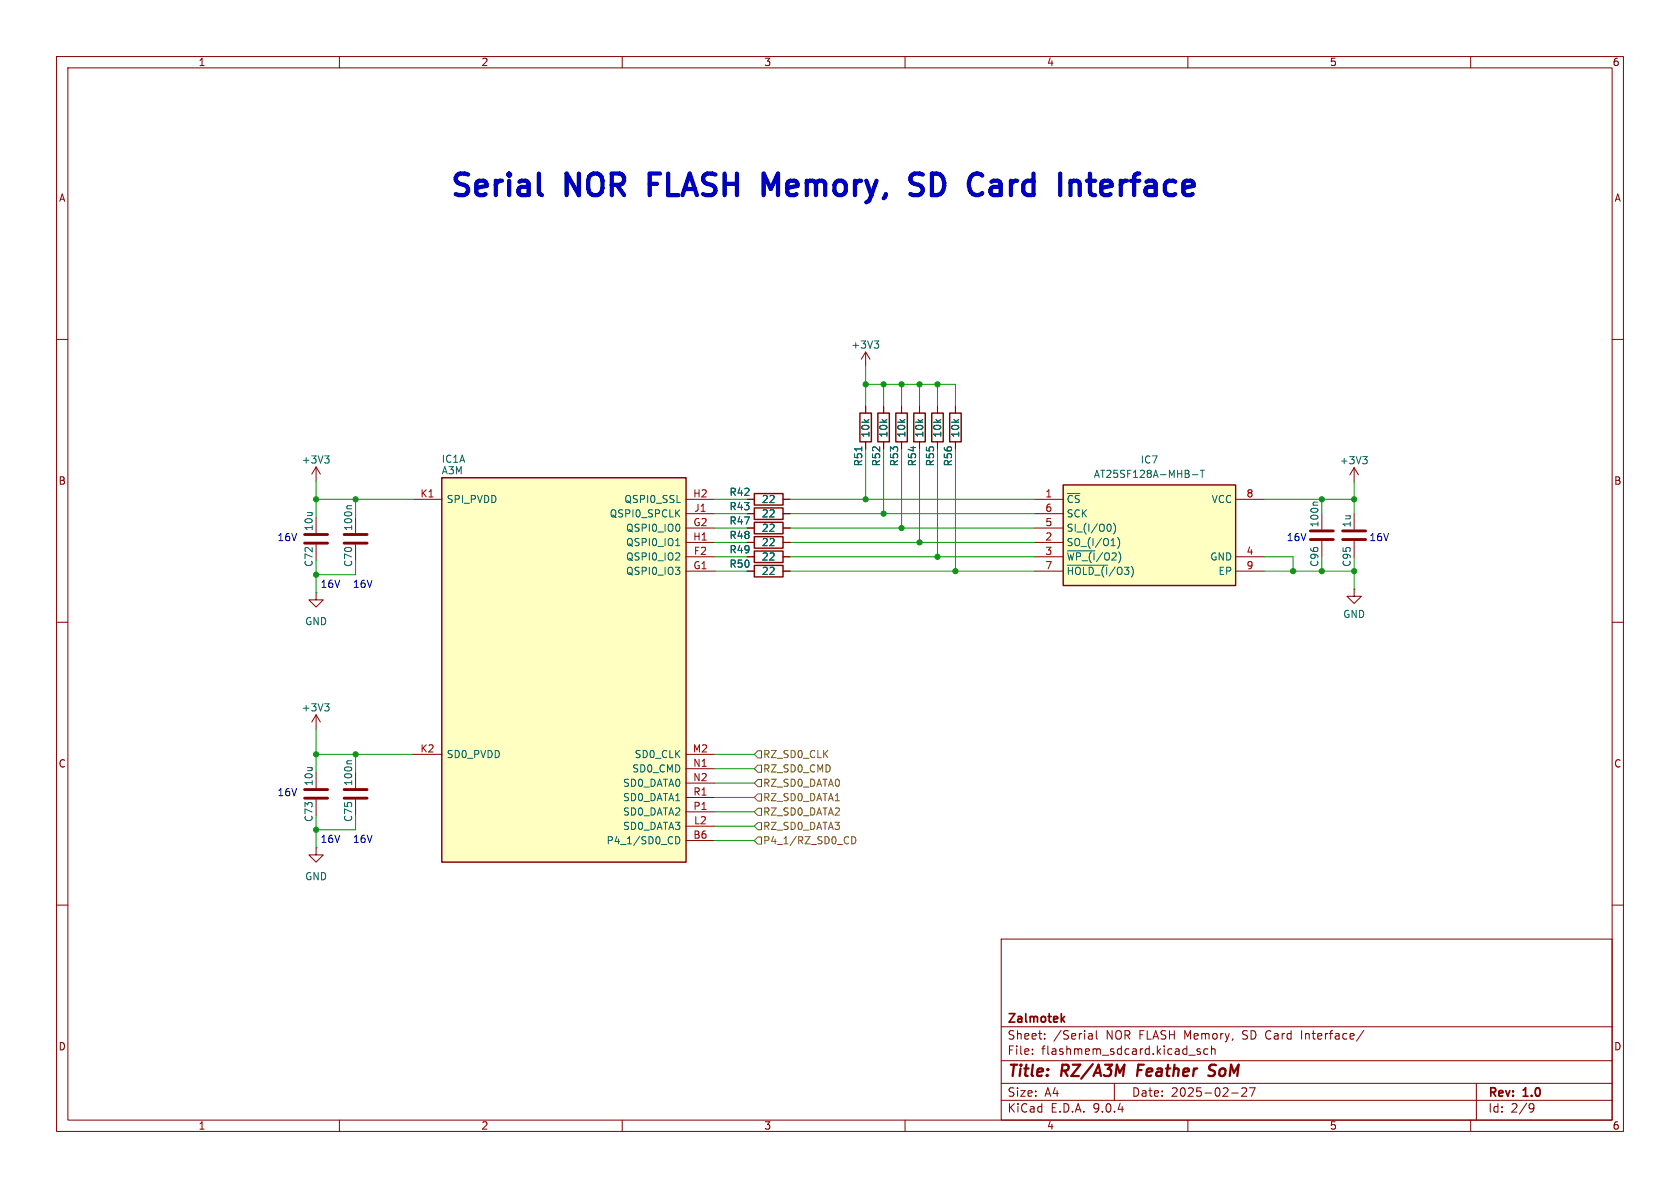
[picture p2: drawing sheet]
<svg xmlns="http://www.w3.org/2000/svg" width="297mm" height="210mm" viewBox="0 0 297 210" stroke-linecap="round" stroke-linejoin="round" font-family="sans-serif">
<g fill="none" stroke="#840000" stroke-width=".18">
<path d="M10 10h277v190h-277zM12 12h273v186h-273zM60 10v2M110 10v2M160 10v2M210 10v2M260 10v2M10 60h2M153 71.8v1.2M153 78.1v1.3M156.2 71.8v1.2M156.2 78.1v1.3"/>
<path d="M159.4 71.8v1.2M159.4 78.1v1.3M285 60h2M55.9 82.6v2.5M55.9 96.3v2.8M55.9 82.6l-.8 1.2M55.9 82.6l.7 1.2M62.9 96.3v2.8M132.1 88.3h1.2M132.1 95.9h1.2M138.4 88.3h1.3M138.4 95.9h1.3"/>
<path d="M239.4 82.7l-.8 1.2M239.4 82.7l.8 1.2M239.4 82.7v2.5M10 110h2M239.4 104.1v1.3h1.3l-1.3 1.3-1.3-1.3h1.3M239.4 104.1h.1M285 110h2M55.9 126.4v2.5M55.9 126.4l-.8 1.2M55.9 126.4l.7 1.2M62.9 141.4v2.7M10 160h2"/>
<path d="M177 166h108v32h-108zM285 160h2M60 198v2M110 198v2M160 198v2M177 194.5h108M177 191.5h108M177 187.5h108M177 181.5h108M182.5 186.3v.1M182.5 185.5v.1M184.7 183.6v.1"/>
<path d="M184.7 182.8v.1M192.6 182.7h.3l.2 .2v.8M193.1 183.6l-.5 .1M193.1 183.1h-.5M193.8 182.2v1.3l.2 .2M197 191.5v3M210 198v2M210.2 186.5h1.1M212.2 185.5l-.4-.1-.2 .2 .1 .2 .5 .2v.3h-.6M213.5 185.5l-.4-.1-.3 .3v.4l.2 .2h.5M214.2 185.5l.2-.1 .3 .1 .1 .9M214.2 184.9v1.5"/>
<path d="M217.7 193.2h1.2M219.5 192.4l.6-.1 .2 .1 .1 .3-.9 1.1h.9M220.9 192.3h1l-.7 1.5M230.1 182.2v1.5M241.1 182.1l-1.3 2M260 198v2M261 191.5v6.5M270.6 195.1l.5 .1a.99 .99 0 0 1-.4 1.4h-.2M271.2 195.7l-.3 .3h-.3"/>
</g>
<path d="M201.3 188.2l-.3 2M214.7 190a.85 .85 0 0 1-1.1 .1M214.7 188.2l-.7 .1a.46 .46 0 0 0-.2 .5 .46 .46 0 0 0 .3 .4l.5 .2" fill="none" stroke="#840000" stroke-width=".4"/>
<path d="M188.2 179.7l-.6 .6M187.8 180.1l.4 .6" fill="none" stroke="#840000" stroke-width=".3"/>
<path d="M152 73h2.1v5.1h-2.1zM155.2 73h2v5.1h-2zM158.4 73h2v5.1h-2zM133.3 87.2h5.1v2.1h-5.1zM133.3 94.9h5.1v2h-5.1z" fill="none" stroke="#840000" stroke-width=".25"/>
<path d="M152.3 79v.7M57.4 80.6h.8l-.4 .5M57.9 81.1l.3 .2v.3l-.3 .3M62.2 89.4h-.7l-.2 .2M240.9 80.7h.8l-.4 .5M241.5 81.2l.2 .2v.3l-.2 .3M57.4 124.4h.8l-.4 .5M57.9 124.9l.3 .2v.3l-.3 .3M62.2 134.5h-.7l-.2 .2" fill="none" stroke="#006464" stroke-width=".18"/>
<path d="M53.8 94.5h4.1M53.8 96h4.1M60.8 94.5h4.1M60.8 96h4.1M60.8 139.6h4.1M60.8 141.1h4.1" fill="none" stroke="#840000" stroke-width=".51"/>
<path d="M188 85.7h30.4v17.8h-30.4z" fill="#ffffc2"/>
<path d="M161.5 73h2.1v5.1h-2.1zM164.7 73h2.1v5.1h-2.1zM167.9 73h2v5.1h-2zM133.3 99.9h5.1v2.1h-5.1zM133.3 97.4h5.1v2h-5.1zM188 85.7h30.4v17.8h-30.4z" fill="none" stroke="#840000" stroke-width=".25"/>
<g fill="none" stroke="#840000" stroke-width=".18">
<path d="M153 62.2l-.7 1.3M153 62.2l.8 1.3M153 62.2v2.6M162.6 71.8v1.2M162.6 78.1v1.3M165.7 71.8v1.2M165.7 78.1v1.3M168.9 71.8v1.2M168.9 78.1v1.3M132.1 98.4h1.2M138.4 98.4h1.3M182.9 88.3h5.1"/>
<path d="M182.9 90.8h5.1M182.9 93.3h5.1M182.9 95.9h5.1M182.9 98.4h5.1M218.4 88.3h5.1M218.4 98.4h5.1M233.7 95.6v2.8M239.4 90.8v2.8M239.4 95.6v2.8M132.1 101h1.2M138.4 101h1.3M182.9 101h5.1"/>
<path d="M218.4 101h5.1M55.9 149.9v1.2h1.2l-1.2 1.3-1.3-1.3h1.3M55.9 149.9h.1M55.9 141.4v2.7"/>
</g>
<path d="M154.5 60.3h.8l-.4 .5M155.1 60.8l.2 .2v.3l-.2 .2M188.7 97.4h4.9M188.7 99.9h7.1M196.1 92.7a.79 .79 0 0 1 0 1.2M196.4 96.5h.8M196.9 92.5a1.46 1.46 0 0 1 0 1.9M197.6 95a1.46 1.46 0 0 1 0 1.9M210.8 83.9h1M212.2 83.1h.7M212.5 83.1v1.3M233 88.8h-.7l-.2 .1" fill="none" stroke="#006464" stroke-width=".18"/>
<path d="M231.6 93.9h4.1M231.6 95.4h4.1M237.4 93.9h4M237.4 95.4h4M53.8 139.6h4.1M53.8 141.1h4.1" fill="none" stroke="#840000" stroke-width=".51"/>
<path d="M78.1 84.5h43.2v67.9h-43.2z" fill="#ffffc2"/>
<path d="M78.1 84.5h43.2v67.9h-43.2zM133.3 89.8h5.1v2h-5.1zM133.3 92.3h5.1v2.1h-5.1z" fill="none" stroke="#840000" stroke-width=".25"/>
<g fill="none" stroke="#840000" stroke-width=".18">
<path d="M153 71.8v1.2M153 78.1v1.3M156.2 71.8v1.2M156.2 78.1v1.3M159.4 71.8v1.2M159.4 78.1v1.3M162.6 71.8v1.2M162.6 78.1v1.3M165.7 71.8v1.2M165.7 78.1v1.3M168.9 71.8v1.2M168.9 78.1v1.3"/>
<path d="M73 88.3h5.1M121.3 88.3h5.1M121.3 90.8h5.1M121.3 93.3h5.1M121.3 95.9h5.1M121.3 98.4h5.1M132.1 88.3h1.2M132.1 90.8h1.2M132.1 93.3h1.2M132.1 95.9h1.2M132.1 98.4h1.2M138.4 88.3h1.3"/>
<path d="M138.4 90.8h1.3M138.4 93.3h1.3M138.4 95.9h1.3M138.4 98.4h1.3M55.9 104.8v1.2h1.2l-1.2 1.3-1.3-1.3h1.3M55.9 104.8h.1M121.3 101h5.1M132.1 101h1.2M138.4 101h1.3M73 133.4h5.1M121.3 133.4h5.1M121.3 135.9h5.1"/>
<path d="M121.3 138.4h5.1M121.3 141h5.1M121.3 143.5h5.1M121.3 146.1h5.1M121.3 148.6h5.1"/>
</g>
<path d="M152.3 79v.7M119.4 99h.8M119.5 96.5h.7M120.1 92.9v.8M120.1 97.9v.4M119.5 147.9a.64 .64 0 0 1 .7 .6 .64 .64 0 0 1-.7 .7z" fill="none" stroke="#006464" stroke-width=".18"/>
<path d="M134 132.7h.6v1.3h-.6l-.7-.6zM134 137.8h.6v1.3h-.6l-.7-.7zM134 135.3h.6v1.2h-.6l-.7-.6zM134 142.9h.6v1.2h-.6l-.7-.6zM134 140.3h.6v1.3h-.6l-.7-.6zM134 148h.6v1.2h-.6l-.7-.6zM134 145.4h.6v1.3h-.6l-.7-.6zM150.6 147.9a.64 .64 0 0 1 .7 .6 .64 .64 0 0 1-.7 .7z" fill="none" stroke="#725600" stroke-width=".18"/>
<g fill="none" stroke="#009600" stroke-width=".18">
<path d="M153 67.9h15.9v3.9M153 64.8v7M153 79.4v8.9M156.2 67.9v3.9M156.2 79.4v11.4M159.4 67.9v3.9M159.4 79.4v13.9M162.6 67.9v3.9M162.6 79.4v16.5M165.7 67.9v3.9M165.7 79.4v19M168.9 79.4v21.6"/>
<path d="M55.9 88.3h17.1M55.9 85.1v6.3M55.9 99.1v5.7M62.9 88.3v3.1M62.9 99.1v2.5h-7M126.4 98.4h5.7M126.4 95.9h5.7M126.4 88.3h5.7M126.4 90.8h5.7M126.4 93.3h5.7M139.7 98.4h43.2M139.7 95.9h43.2"/>
<path d="M139.7 88.3h43.2M139.7 90.8h43.2M139.7 93.3h43.2M223.5 98.4h5.1v2.6M223.5 88.3h15.9M233.7 88.3v2.5M233.7 98.4v2.6M239.4 85.2v5.6M239.4 98.4v5.7M126.4 101h5.7M139.7 101h43.2M223.5 101h15.9"/>
<path d="M55.9 133.4h17.1M55.9 128.9v7.6M62.9 133.4v3.1M126.4 135.9h6.9M126.4 133.4h6.9M126.4 138.4h6.9M55.9 144.1v5.8M62.9 144.1v2.6h-7M126.4 141h6.9M126.4 148.6h6.9M126.4 146.1h6.9M126.4 143.5h6.9"/>
</g>
<path d="M95.3 30.7v3.2l.1 .4 .4 .2M135 30.7l1.3 2.7 1.2-2.7M161.1 32.1l.6 .4a1.39 1.39 0 0 1 1.4 .9 .97 .97 0 0 1-.7 1.1h-.9l-.6-.2M163.1 30.9l-.5-.2h-.9l-.6 .3M176.4 32h-.8l-.3 .1M176.5 33h-.9a.75 .75 0 0 0-.5 .8 .75 .75 0 0 0 .5 .7h.9M192.2 32h1.4M192.7 30.7v3.2l.2 .4 .7 .2" fill="none" stroke="#0000c2" stroke-width=".76"/>
<g fill="#009600" stroke="#009600" stroke-width=".18">
<circle cx="62.9" cy="88.3" r=".46"/>
<circle cx="55.9" cy="101.6" r=".46"/>
<circle cx="55.9" cy="146.7" r=".46"/>
<circle cx="55.9" cy="133.4" r=".46"/>
<circle cx="62.9" cy="133.4" r=".46"/>
<circle cx="55.9" cy="88.3" r=".46"/>
<circle cx="233.7" cy="88.3" r=".46"/>
<circle cx="228.6" cy="101" r=".46"/>
<circle cx="239.4" cy="101" r=".46"/>
<circle cx="233.7" cy="101" r=".46"/>
<circle cx="165.7" cy="98.4" r=".46"/>
<circle cx="168.9" cy="101" r=".46"/>
<circle cx="239.4" cy="88.3" r=".46"/>
<circle cx="156.2" cy="67.9" r=".46"/>
<circle cx="153" cy="67.9" r=".46"/>
<circle cx="159.4" cy="67.9" r=".46"/>
<circle cx="162.6" cy="67.9" r=".46"/>
<circle cx="165.7" cy="67.9" r=".46"/>
<circle cx="162.6" cy="95.9" r=".46"/>
<circle cx="159.4" cy="93.3" r=".46"/>
<circle cx="156.2" cy="90.8" r=".46"/>
<circle cx="153" cy="88.3" r=".46"/>
</g>
<g font-size="5.3" fill="#0000c2">
<text x="79.1" y="35.8">Serial</text>
<text x="100" y="35.8">NOR</text>
<text x="116.2" y="35.8">FLASH</text>
<text x="137.9" y="35.8">Memory,</text>
<text x="165.6" y="35.8">SD</text>
<text x="177.4" y="35.8">Card</text>
<text x="194.9" y="35.8">Interface</text>
</g>
<g font-size="2.8" fill="#840000">
<text x="178" y="190.9">Title:</text>
<text x="187.7" y="190.9">RZ/A3M</text>
<text x="201.9" y="190.9">Feather</text>
<text x="215.4" y="190.9">SoM</text>
</g>
<g font-size="2.1" fill="#840000">
<text x="178" y="184">Sheet:</text>
<text x="178" y="181.2">Zalmotek</text>
<text x="186.2" y="184">/Serial</text>
<text x="195.6" y="184">NOR FLASH Memory,</text>
<text x="220.1" y="184">SD Card</text>
<text x="230.7" y="184">Interface/</text>
<text x="178" y="186.7">File:</text>
<text x="184.1" y="186.7">flashmem_sdcard.kicad_sch</text>
<text x="178" y="196.9">KiCad</text>
<text x="178" y="194.1">Size:</text>
<text x="184.7" y="194.1">A4</text>
<text x="185.7" y="196.9">E.D.A.</text>
<text x="193.3" y="196.9">9.0.4</text>
<text x="200" y="194.1">Date:</text>
<text x="207" y="194.1">2025-02-27</text>
<text x="263" y="194.3">Rev:</text>
<text x="263" y="196.9">Id:</text>
<text x="267.1" y="196.9">2/9</text>
<text x="269.4" y="194.3">1.0</text>
</g>
<g font-size="1.8" fill="#840000">
<text x="35" y="11.9">1</text>
<text x="85" y="11.9">2</text>
<text x="135" y="11.9">3</text>
<text x="185" y="11.9">4</text>
<text x="235" y="11.9">5</text>
<text x="285" y="11.9">6</text>
<text x="10.3" y="35.9">A</text>
<text x="285.3" y="35.9">A</text>
<text x="10.3" y="85.9">B</text>
<text x="285.3" y="85.9">B</text>
<text x="10.3" y="135.9">C</text>
<text x="285.3" y="135.9">C</text>
<text x="10.3" y="185.9">D</text>
<text x="285.3" y="185.9">D</text>
<text x="35" y="199.9">1</text>
<text x="85" y="199.9">2</text>
<text x="135" y="199.9">3</text>
<text x="185" y="199.9">4</text>
<text x="235" y="199.9">5</text>
<text x="285" y="199.9">6</text>
</g>
<g font-size="1.8" fill="#006464">
<text x="150.4" y="61.8">+3V3</text>
<text x="153.9" y="77.5" transform="rotate(-90 153.9 77.5)">10k</text>
<text x="157.1" y="77.5" transform="rotate(-90 157.1 77.5)">10k</text>
<text x="160.2" y="77.5" transform="rotate(-90 160.2 77.5)">10k</text>
<text x="163.4" y="77.5" transform="rotate(-90 163.4 77.5)">10k</text>
<text x="166.6" y="77.5" transform="rotate(-90 166.6 77.5)">10k</text>
<text x="169.8" y="77.5" transform="rotate(-90 169.8 77.5)">10k</text>
<text x="53.2" y="82.1">+3V3</text>
<text x="78" y="82">IC1A</text>
<text x="152.6" y="82.5" transform="rotate(-90 152.6 82.5)">R51</text>
<text x="155.8" y="82.5" transform="rotate(-90 155.8 82.5)">R52</text>
<text x="159" y="82.5" transform="rotate(-90 159 82.5)">R53</text>
<text x="162.2" y="82.5" transform="rotate(-90 162.2 82.5)">R54</text>
<text x="165.3" y="82.5" transform="rotate(-90 165.3 82.5)">R55</text>
<text x="168.5" y="82.5" transform="rotate(-90 168.5 82.5)">R56</text>
<text x="201.6" y="82.1">IC7</text>
<text x="236.8" y="82.3">+3V3</text>
<text x="78" y="84">A3M</text>
<text x="78.9" y="89.1">SPI_PVDD</text>
<text x="110.3" y="89.1">QSPI0_SSL</text>
<text x="128.9" y="87.9">R42</text>
<text x="134.6" y="89.1">22</text>
<text x="188.5" y="89.1">~{CS}</text>
<text x="193.3" y="84.7">AT25SF128A-MHB-T</text>
<text x="214.1" y="89.1">VCC</text>
<text x="55.5" y="94" transform="rotate(-90 55.5 94)">10u</text>
<text x="62.5" y="94" transform="rotate(-90 62.5 94)">100n</text>
<text x="107.7" y="91.7">QSPI0_SPCLK</text>
<text x="110.6" y="94.2">QSPI0_IO0</text>
<text x="128.9" y="95.5">R48</text>
<text x="128.9" y="90.4">R43</text>
<text x="128.9" y="92.9">R47</text>
<text x="134.6" y="91.7">22</text>
<text x="134.6" y="94.2">22</text>
<text x="188.5" y="91.7">SCK</text>
<text x="188.5" y="94.2">SI_(I/O0)</text>
<text x="233.3" y="93.3" transform="rotate(-90 233.3 93.3)">100n</text>
<text x="239" y="93.3" transform="rotate(-90 239 93.3)">1u</text>
<text x="55.5" y="100.3" transform="rotate(-90 55.5 100.3)">C72</text>
<text x="62.5" y="100.3" transform="rotate(-90 62.5 100.3)">C70</text>
<text x="110.6" y="96.7">QSPI0_IO1</text>
<text x="110.6" y="99.3">QSPI0_IO2</text>
<text x="110.6" y="101.8">QSPI0_IO3</text>
<text x="128.9" y="100.6">R50</text>
<text x="128.9" y="98">R49</text>
<text x="134.6" y="96.7">22</text>
<text x="134.6" y="101.8">22</text>
<text x="134.6" y="99.3">22</text>
<text x="188.5" y="96.7">SO_(I/O1)</text>
<text x="188.5" y="99.3">~{WP_(I}/O2)</text>
<text x="188.5" y="101.8">~{HOLD_(I}/O3)</text>
<text x="213.9" y="99.3">GND</text>
<text x="215.3" y="101.8">EP</text>
<text x="233.3" y="100.3" transform="rotate(-90 233.3 100.3)">C96</text>
<text x="239" y="100.3" transform="rotate(-90 239 100.3)">C95</text>
<text x="53.8" y="110.7">GND</text>
<text x="237.4" y="109.4">GND</text>
<text x="53.2" y="126">+3V3</text>
<text x="78.9" y="134.2">SD0_PVDD</text>
<text x="111.7" y="136.8">SD0_CMD</text>
<text x="112.1" y="134.2">SD0_CLK</text>
<text x="55.5" y="139.1" transform="rotate(-90 55.5 139.1)">10u</text>
<text x="62.5" y="139.1" transform="rotate(-90 62.5 139.1)">100n</text>
<text x="110" y="139.3">SD0_DATA0</text>
<text x="110" y="141.8">SD0_DATA1</text>
<text x="55.5" y="145.4" transform="rotate(-90 55.5 145.4)">C73</text>
<text x="62.5" y="145.4" transform="rotate(-90 62.5 145.4)">C75</text>
<text x="107.1" y="149.5">P4_1/SD0_CD</text>
<text x="110" y="144.4">SD0_DATA2</text>
<text x="110" y="146.9">SD0_DATA3</text>
<text x="53.8" y="155.8">GND</text>
</g>
<g font-size="1.8" fill="#a90000">
<text x="74.2" y="88">K1</text>
<text x="122.5" y="88">H2</text>
<text x="184.7" y="88">1</text>
<text x="220.3" y="88">8</text>
<text x="122.5" y="95.6">H1</text>
<text x="122.5" y="93.1">G2</text>
<text x="122.6" y="90.6">J1</text>
<text x="184.7" y="90.6">6</text>
<text x="184.7" y="93.1">5</text>
<text x="184.7" y="95.6">2</text>
<text x="122.5" y="100.7">G1</text>
<text x="122.6" y="98.2">F2</text>
<text x="184.7" y="98.2">3</text>
<text x="184.7" y="100.7">7</text>
<text x="220.3" y="98.2">4</text>
<text x="220.3" y="100.7">9</text>
<text x="74.2" y="133.1">K2</text>
<text x="122.4" y="133.1">M2</text>
<text x="122.5" y="135.6">N1</text>
<text x="122.5" y="138.2">N2</text>
<text x="122.5" y="140.7">R1</text>
<text x="122.5" y="143.3">P1</text>
<text x="122.5" y="148.3">B6</text>
<text x="122.6" y="145.8">L2</text>
</g>
<g font-size="1.8" fill="#0000c2">
<text x="48.9" y="95.9">16V</text>
<text x="227.4" y="95.9">16V</text>
<text x="242" y="95.9">16V</text>
<text x="56.6" y="104.1">16V</text>
<text x="62.3" y="104.1">16V</text>
<text x="48.9" y="140.9">16V</text>
<text x="56.6" y="149.2">16V</text>
<text x="62.3" y="149.2">16V</text>
</g>
<g font-size="1.8" fill="#725600">
<text x="134.8" y="134.2">RZ_SD0_CLK</text>
<text x="134.8" y="136.8">RZ_SD0_CMD</text>
<text x="134.8" y="139.3">RZ_SD0_DATA0</text>
<text x="134.8" y="141.8">RZ_SD0_DATA1</text>
<text x="134.8" y="144.4">RZ_SD0_DATA2</text>
<text x="134.8" y="149.5">P4_1/RZ_SD0_CD</text>
<text x="134.8" y="146.9">RZ_SD0_DATA3</text>
</g>
</svg>
